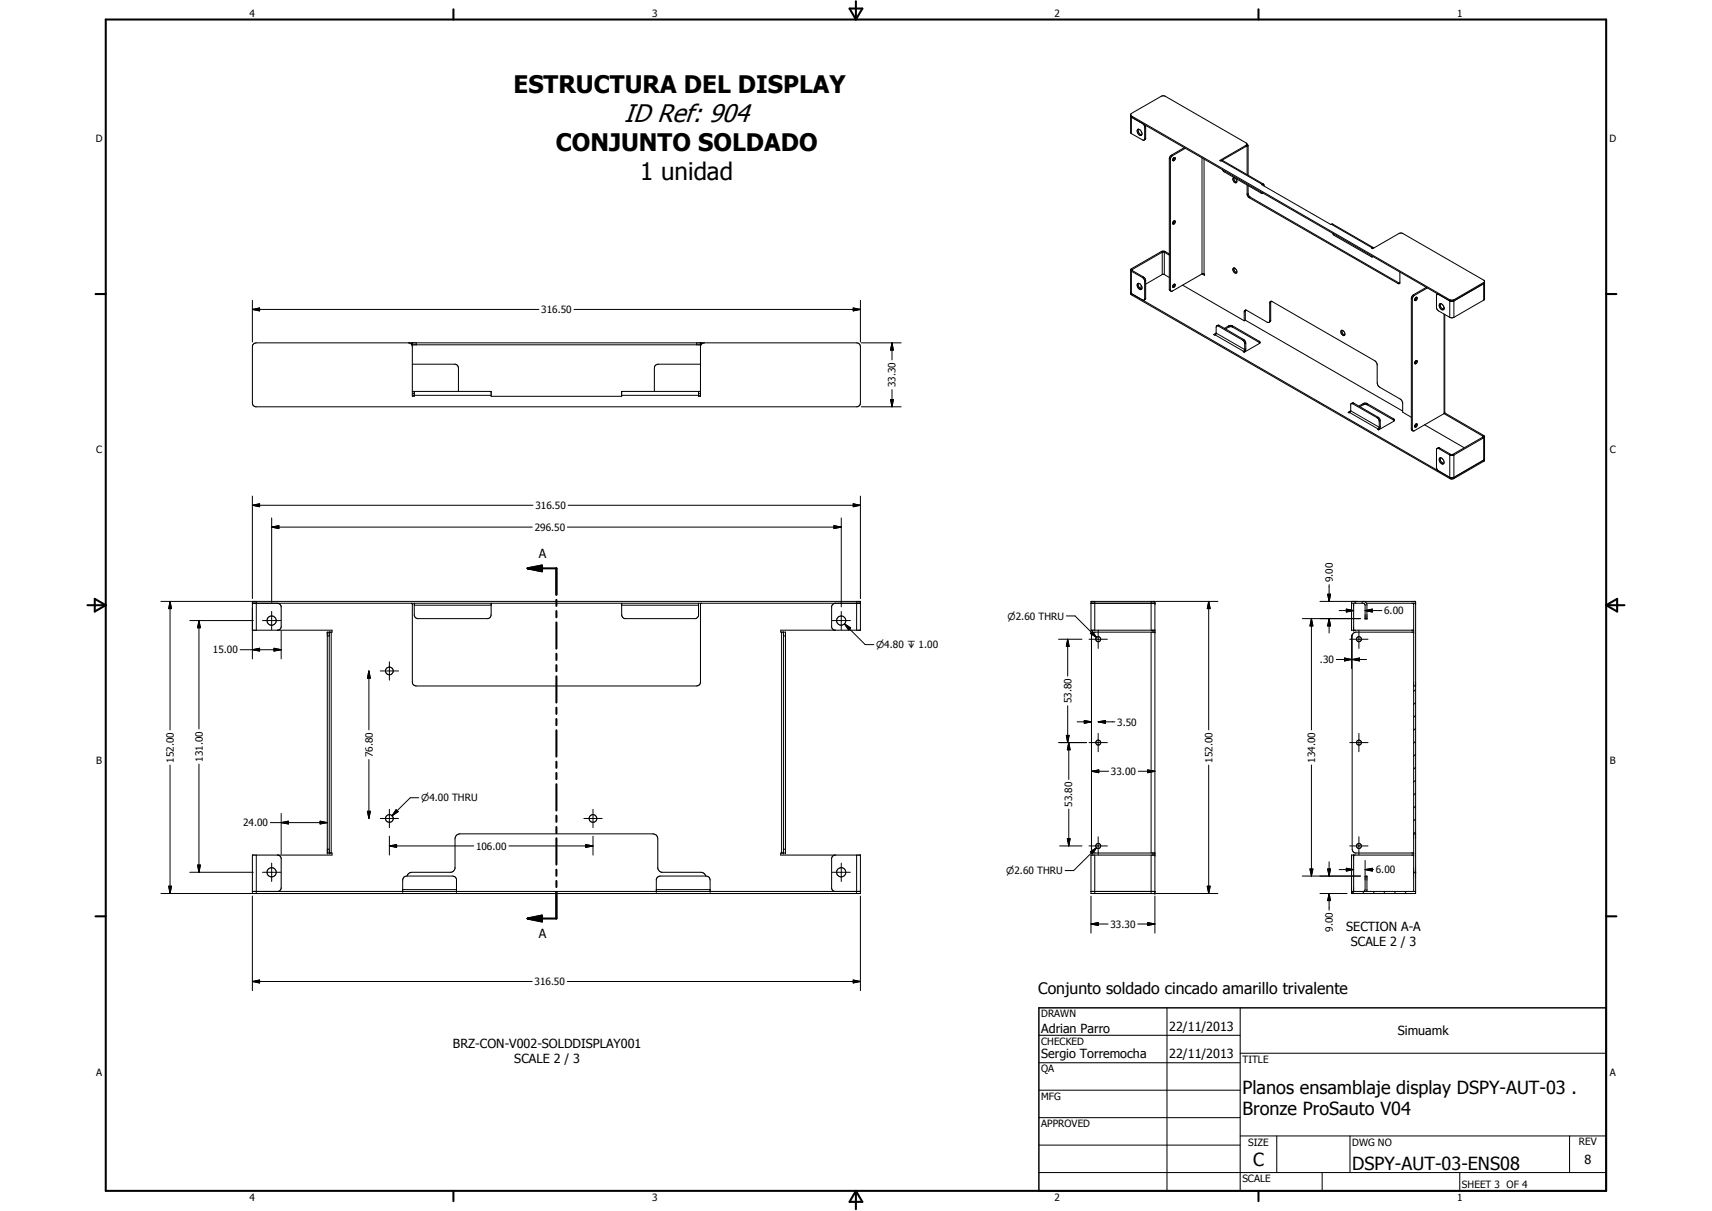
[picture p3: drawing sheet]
<svg xmlns="http://www.w3.org/2000/svg" width="594mm" height="420mm" viewBox="0 0 594 420" stroke-linecap="round" stroke-linejoin="round" font-family="sans-serif">
<g fill="none" stroke="#000" stroke-width=".35">
<path d="M392.3 39.9l.3 .3M392.3 40.3l.3 .3M392.6 46.4l4.4 2.2M392.6 40.6l3.9 2.2 .7 1.3M392.6 40.2v6.2M392.6 46.4l-.3-.4 .2-6.5 10.5-6.1 .8-.2 28.6 16.4 .3 .3v.6l-.3 .3M392.6 40.2l110.5 63.8M392.6 40.6l110.5 63.8M394.8 44.9a1.32 1.32 0 0 1 1.2 .7 1.32 1.32 0 0 1-.1 1.4 1.49 1.49 0 0 1-1.1-2.1zM395 44.8a1.56 1.56 0 0 0 1.2 2M397.2 48.2l-.2 .4M397.2 44.1v4.1"/>
<path d="M397.5 43.4v4.7l-.5 .5M397.5 48l-.3 .2M397.5 43.9l-.3 .2M405.8 55l.3 .2M405.8 55v45.4M406.5 53.8l-.7 1.2M406.5 53.8l.4 .2M406.9 54l-.8 1v45.8l.4 .3 .4-.1 10.2-6M407.3 54.7h.2a.53 .53 0 0 1 .2 .7 .53 .53 0 0 1-.8 .1zM407.5 54.7l-.6 .9M411 51.2l-4.5 2.6M411.3 51.4l-4.4 2.6"/>
<path d="M417.1 54.7v40.3M417.8 55.2v39.8M423.8 55.8l14.1 8.1M423.8 55.8l.5-.1 14.1 8.2M424.3 58.9l.5 .7 12.9 7.5h.4M432.4 50.4l-9.1 5.3 .5 .1M432.4 50.8l-8.6 5M432.4 50.4v.4M432.6 50.5l.2 .3M432.7 50.2l.2 .1M432.7 50l-.3 .4M432.8 50.8v9.8"/>
<path d="M432.9 50.3l.2 10.5M432.9 50.3l-.2 .1M433.1 50.5v.1M433.1 50.6l-.3 .2M407.3 76.7l.2-.1a.53 .53 0 0 1 .2 .8 .53 .53 0 0 1-.8 .1zM407.5 76.6l-.1 .5-.5 .5M428.2 61.6a1.29 1.29 0 0 0 1 1.6M428.3 61.6h-.1a1.05 1.05 0 0 0-.2 1.2 1.05 1.05 0 0 0 1 .6l.2-.7-.5-.8M432.8 64.2v3.3l.6 1.1M433.1 64.4v2.9l.7 1.1M433.1 67.1l-.3 .3M433.4 68.6l51.7 29.7"/>
<path d="M433.8 68.4l51.6 29.8M433.8 68.4l-.4 .2M437.9 63.9l-.1 .2 24.2 13.7M437.9 63.9h.6l.1 .7M438.2 66.9l-.1 .2M438.2 67l-.1 .1M462 77.8h.5l14.1 8.1M462 77.8l14.1 8.2M392.3 93.8l.3 .3M392.6 94.1l3.9 2.2M392.6 94.1v8.2M392.6 93.3l-.3 .3v8.4l.3 .3"/>
<path d="M392.6 93.3l.4 .2M393 93.9l3.8 2.2M393 93.9l-.4 .2M393 93.5v.4M395 98.3a1.51 1.51 0 0 0 1.2 2M395 98.3a1.64 1.64 0 0 1 1.2 1.9M395 98.3a1.22 1.22 0 0 0-.2 1.4 1.22 1.22 0 0 0 1.3 .7l.1-.2M396.2 99.4l-.8 .4M396.5 96.3l.5 .5 .2 .8M396.8 96.1l.7 1.1v6.4l-.5 .5M396.8 96.1l-.3 .2M397.2 97.6v6.1"/>
<path d="M397.5 97.4l-.3 .2M403 87.3l-10.4 6M403 87.3l.3 .2M403 87.3h1.4M403.3 87.5l-10.3 6M403.3 95.2l-5.8 3.4M403.3 87.5v7.7M403.3 87.5h.7M403.3 95.2h.7M404 87.5l1.8 1M404 95.2l1.8 1.1M404 87.5v7.7"/>
<path d="M404.4 87.3l1.4 .8M404.4 87.3l-.4 .2M407.2 98.8l.4-.2a.63 .63 0 0 1 .1 .7 .63 .63 0 0 1-.8 .3zM407.5 98.6l-.1 .5-.5 .4M410.4 98.9l21.3 12.4M417.1 95l.9 .5-.2-.5M417.1 95h.7M427.9 93.1a1 1 0 0 1 1.1 .5 1 1 0 0 1-.1 1.2 1.27 1.27 0 0 1-1-1.7zM428.2 93a1.35 1.35 0 0 0 1 1.6M462.4 80.9l.6 .8 12.9 7.4h.4M476.1 86l-.2 .1 .4 .2 9.3-5.4h1.1l28.3 16.4 .1 6.4-.3 .4M476.1 86v.2"/>
<path d="M476.4 89l-.1 .1M476.4 89l-.2 .1M476.6 85.9l.1 .1M476.6 85.9l-.5 .1M485.4 98.2l.3 .1M485.4 98.2l-.3 .1M485.7 98.3h-.6M485.8 94.4l-.1 3.9M495 99.7l-4.5 2.6M495.3 99.9l-4.5 2.6M514.8 98v6.1M514.8 98l-10.3 6"/>
<path d="M515.1 98l-.3 .4-10.3 6h-1.4M515.1 97.7l-.3 .3M87.6 107.4l2.5-.6v1.1zM87.6 104.2v14.5M87.6 107.4h99.4M88.2 119.2l.7-.2h208.4l.9 .3 .4 1v19.5l-.2 .8-.9 .5h-208.9l-.8-.5-.2-.8v-19.5zM141.8 119l.9 .3 .4 1v17.2h.7v-1.7M142.7 119v.4M142.9 119.6h100.3M143.1 119v.6M144.4 119v.6M199.2 107.4h99.4"/>
<path d="M241.8 119v.6M243.1 119v.6M243.4 119v.4M244.4 119l-.7 .2-.6 1.1v17.2h-.7v-1.7M296.1 106.8l2.5 .6-2.5 .5zM298.6 104.2v14.5M298.9 119h13.8M309.5 119l.5 2.5h-1zM309.5 119v5.9M392.3 101.6l110.8 64.1M392.6 102.3l110.5 63.7M397.2 103.7l-.2 .5-.5-.1"/>
<path d="M397.5 103.5l-.3 .2M405.8 100.4l.6 .6M405.8 100.4l.3 .2M421.7 116.2l-.6-.1 .9-.5 9.9 5.7 .4-.2M421.7 116.2l9.9 5.7M422.7 113.1l-.6 .1-.1 2.5-.3 .5M422.7 113.1l8.5 4.9M423.1 112.9l-.9 .2M423.1 112.9l-.4 .2M423.1 112.9l8.5 4.9M426.3 113.1h1.4M426.3 113.1v.4"/>
<path d="M426.3 113.5h1.4M426.3 113.1l-1.5 .9M426.3 113.5l-1.1 .7M427.7 113.1v.4M427.7 113.5l9.3 5.3M427.7 113.1l9.3 5.3M431.2 118l.7 1v2.4l-.3 .5M431.6 117.8l.7 1.2M431.6 117.8l-.4 .2M431.7 108.2v3.1M432.1 108l-.4 .2M432.1 111.1l-.4 .2"/>
<path d="M432.1 111.1l54.6 31.5M432.3 107.6l-.2 3.5M432.3 107.6l7.6 4.3 .4-.1M432.3 107.6l-.4 .1-.2 .5M432.3 119l-.4 .3M432.3 119v2.1M437 118.4l.3 .3-.2 .4-5.4 3.1M437 118.4v.4M437 118.8l.2 .2M440.6 105.2v6.3l-.3 .3M440.9 104.9v6.4l-.6 .5M440.9 111.1l-.3 .2"/>
<path d="M440.9 104.9l-.3 .3M441 104.5l36.2 20.8 .7 1.2v6.3l.4 1.1 7.9 4.8 .5 1v3.3l3 1.8M441 104.5l-.4 .7M441.1 104.5l-.2 .4M465.4 114.7a1.01 1.01 0 0 1 1.1 .6 1.01 1.01 0 0 1-.2 1.2 1.27 1.27 0 0 1-.9-1.8zM465.7 114.6a1.31 1.31 0 0 0 .9 1.6M489.7 103.5l.4 .2M489.7 103.5v45.3M490.1 103.7v45.3M490.5 102.3l-.8 1.2M490.5 102.3l.3 .2M490.8 102.5l-.7 1.2"/>
<path d="M491.4 103.1v.5l-.5 .5M491.4 103.1l-.5 .9M491.4 103.1a.63 .63 0 0 1 .3 .8 .63 .63 0 0 1-.7 .4l-.1-.3M498.9 102l-.2 .1M499.9 105.3a1.17 1.17 0 0 0-.3 1.5 1.17 1.17 0 0 0 1.4 .5M499.9 105.3a1.51 1.51 0 0 0 1.1 2M499.9 105.3l.6 .3 .6 1.1M501.1 106.6v.6M501.1 109v34.5M501.1 107.1l-.1 .2M501.3 109.1v34.2M503.1 104.4l-3.9-2.2h-.6l-.1 4.4 .2 .8 4.4 2.7"/>
<path d="M503.1 104v6.1M503.1 110.1h1.4M503.1 104h1.4M504.5 104v6.1M514.8 104.1l-10.3 6M143.1 135.8h27.3v1.7h45.3v-1.7h27.4M143.1 137.2h27.3M143.1 126.4h15.2l.6 .6 .2 .7v8.1M143.1 136.5h.7M215.7 137.2h27.4M242.4 136.5h.7M243.1 126.4h-15l-.4 .2-.6 1.1v8.1"/>
<path d="M309 138.6h1l-.5 2.5zM309.5 135.2v5.9M431.6 121.9l-.2 .1 .3 .2M431.6 121.9v.2M432.3 121.1l-.6 1.1M469.8 139.9l-.9 .1M469.8 139.9l-.4 .2M469.8 139.9l8.4 4.9M491.1 125.3a.38 .38 0 0 1 .6-.1 .38 .38 0 0 1 0 .6 .43 .43 0 0 1-.6 .4 .43 .43 0 0 1 0-.7zM491.4 125.1l-.1 .6-.4 .3M298.9 141.1h13.8M468.3 143.1l-.5-.1 .9-.5 9.9 5.8"/>
<path d="M468.3 143.1l9.9 5.7M469.4 140.1l-.7 .1v2.5l-.4 .4M469.4 140.1l8.5 4.8M473 140h1.4M473 140v.5M473 140.5l.6-.2 .8 .2M473 140l-1.5 .9M473 140.5l-1.1 .6M474.4 140v.5M474.4 140.5l9.2 5.3M474.4 140l9.2 5.3M477.9 144.9l.7 1.3"/>
<path d="M478.2 144.8l.8 1.2M478.2 144.8l-.3 .1M478.2 148.8l-.1 .2 .3 .1M478.2 148.8v.3M478.6 148.3l-.4 .5M478.6 146.2v2.1M479 146l-.4 .2M479 148l-.4 .3M479 148l-.6 1.1M479 146v2M483.6 145.3l.3 .4-.3 .5-5.2 2.9M483.6 145.3v.5"/>
<path d="M483.6 145.8l.3 .2M489.7 148.8l.4 .2M489.7 148.8l.6 .7M491.1 147.3l.6-.2a.71 .71 0 0 1 0 .7 .71 .71 0 0 1-.7 .4zM491.4 147.1l-.1 .6-.4 .3M494.4 147.4l13.7 8M499.2 155.6h-.6l-.1 .4 .1 6.6 .5 .7 4 2.4M499.2 155.6l3.9 2.3M499.6 158.9a1.29 1.29 0 0 1 1.3 .7 1.29 1.29 0 0 1-.1 1.4 1.49 1.49 0 0 1-1.2-2.1zM499.6 155.4l-.5-.1-.4 .3M499.6 155.4l-.4 .2M499.6 155.4l3.8 2.2"/>
<path d="M499.9 158.8l-.2 .4a1.72 1.72 0 0 0 1.3 1.6M501.1 143.5l13.4 7.8M501.1 143.5l-10.4 6h-.4l-.2-.5M501.3 143.3l13.5 7.8M501.3 143.3l-.2 .2M503.1 157.9v8.1M503.1 157.9h1.4M503.4 157.6l-.3 .3M503.4 157.6h.7M504.1 157.6l.4 .3M504.5 157.9v8.1M514.5 151.7l-10.4 5.9"/>
<path d="M514.5 151.7l.3 .2M514.5 151.3v.4M514.8 151.9l-10.3 6M514.8 151.9v8.2M514.8 151.1l.3 .3v8.2l-.3 .5M514.8 151.1l-.3 .2M515.1 159.3l-.3 .3-10.3 6.1h-1.4M515.1 151.6l-.3 .3M87.6 175.3l2.5-.5v1zM87.6 172.1v35.6M87.6 175.3h97.3M94.3 179.7v29.3"/>
<path d="M197.1 175.3h101.5M291.9 179.7v30.9M296.1 174.8l2.5 .5-2.5 .5zM298.6 172.1v35.6M503.1 166h1.4M514.8 160.1l-10.3 5.9M94.3 182.9l2.5-.5v1zM94.3 182.9h90.4M196.9 182.9h95M289.4 182.4l2.5 .5-2.5 .5zM55.8 208.7h31.5M59 208.7l.5 2.5h-1z"/>
<path d="M59 208.7v44.5M65.9 215.3h22M69 215.3l.5 2.5h-.9zM69 215.3v37.6M87.6 218.7h27.6v.6h-1.6v76.7h1.6v.7h-27.6v13.3h211v-13.3h-27.7v-.7h1.7v-76.7h-1.7v-.6h27.7v-10h-211v19.9M87.6 209.3h211M88.9 208.7v10M91.1 215.3h6.3M94.3 212.1v6.4M96.3 209.3l.7 .2 .6 .9v7.2l-.6 .8-.7 .3M97.6 218.9v9.7M114.3 219.3v76.7"/>
<path d="M114.9 219.3v76.7M142.7 209.3l.4 .4v26.9l.2 .8 1.1 .6h97.6l.7-.4 .4-1v-26.9l.3-.4M143.8 209.3v4.3l.3 .6 .7 .4h24.5l.7-.4 .4-.6v-4.3M143.8 210h26.6M215.7 209.3l.1 4.3 .3 .6 .7 .4h24.5l.5-.2 .6-.8v-4.3M215.7 210h26.7M271.2 219.3v76.7M271.9 219.3v76.7M288.7 215.3h6.4M289.9 209.3l-.9 .4-.4 .7v7.2l.4 .7 .9 .4M291.9 212.1v6.4M293 216.5l2.2 1.3-.7 .8z"/>
<path d="M293 216.5l7.2 7.1h3M297.3 208.7v10M370 213.7h3l7.5 7.4M378.4 219.8l.7-.7 1.4 2zM378.6 209.3h22.2M379.9 208.7v10M381.1 218.6v6.4M399.5 208.7v10M399.5 219.3v76.7M400.1 218.7v.6M400.8 219.3h-20.9l-.9 .6-.3 .7 .1 74.3 .6 .9 .5 .2h20.9M400.8 218.7h-22.2v-10h22.2v101.3h-22.2v-13.3h22.2"/>
<path d="M401 208.7h21.6M419.4 208.7l.5 2.5h-1zM419.4 208.7v44.5M451.9 214.6h20.2M455.1 214.6l.5 2.6h-1zM455.1 214.6v38.6M458 208.7h33.2v101.3M460.7 206.2h1l-.5 2.5zM461.2 214.6l.5 2.6h-1zM461.2 202.9v5.8M461.2 214.6v5M464.7 211.8h5"/>
<path d="M467.2 211.3l2.5 .5-2.5 .5zM469 208.7v10h21.6M469.7 209.3v9.4M469.9 208.7l.6 .6M471.5 218.6v6.4M472.7 208.7v.6M473.3 208.7l.5 .2 .5 .8v4.9h-.6v-4.6l-.2-.5-.5-.2h-4M473.7 211.8l2.5-.5v1zM473.7 211.8h5.8M474.2 209.3h17M490.6 219.3h-20.3l-.8 .6-.3 .7 .1 74.3 .2 .5 .8 .6h20.3M490.6 209.3v100"/>
<path d="M83.3 225.4h14.3M87.6 225.4l2.5-.5v1zM95.1 224.9l2.5 .5-2.5 .5zM113.6 220.6h.7M128 232.8l.5 2.5h-1zM128 232.8v20.4M131.9 232.8h6.4M135.1 229.6v6.4M271.9 220.6h.7M367.3 221.8h8.1M370.5 221.8l.5 2.5h-1zM370.5 221.8v12.8"/>
<path d="M377.9 221.8h6.4M463.7 228.8h5.3M466.5 228.3l2.5 .5-2.5 .5zM468.4 221.8h6.3M469 220.3v1.4M469 221.9v10.1M469.2 228.8l2.6-.5v1zM469.2 228.8h5M490.6 238h.6M491.2 239.2l-.6 .7M367.3 257.6h9.8M370 255.1h1l-.5 2.5z"/>
<path d="M370.5 244.9v12.7M370.9 257.6l.4 2.5h-.9zM370.9 257.6v12.8M373.8 250.4h4.9M376.3 250l2.4 .4-2.4 .6zM377.9 257.6h6.4M381.1 250.4l2.5-.4v1zM381.1 254.5v6.3M381.1 250.4h5.8M468.4 257.6h6.3M471.5 254.5v6.3M491.2 257.2l-.6 .7"/>
<path d="M491.2 252.7l-.6 .7M491.2 248.2l-.6 .7M491.2 243.7l-.6 .7M59 265.4v44.6M69 265.1v37.5M128 263.5v20.5M145.3 276.8h-2.9l-6.3 6.2M378.7 267.6l2.6-.5v1zM378.7 267.6h6M395 267.6h5.8M398.3 267.1l2.5 .5-2.5 .5zM419.4 265.4v44.6"/>
<path d="M455.1 265.4v38.6M491.2 279.7l-.6 .6M491.2 275.2l-.6 .6M491.2 270.7l-.6 .6M491.2 266.2l-.6 .6M491.2 261.7l-.6 .6M88.9 296.7v13.3M93.8 285.4h19.8M94.3 299.5v6.3M96.5 296.7l.9 .5 .2 .5v10.5l-.6 .9-.5 .2M97.6 285.4l2.5-.5v1zM97.6 282.2v14.2"/>
<path d="M111.1 284.9l2.5 .5-2.5 .5zM113.6 294.6h.7M127.5 281.5h1l-.5 2.5zM131.9 284h6.4M135.1 293.5l2.5-.5v1zM135.1 293.5h29.3M135.1 280.8v6.3M135.1 290.1v6.6M137.4 280.9l.8 .7-2.1 1.4zM176.6 293.5h29.2M202.6 284h6.4M203.3 293l2.5 .5-2.5 .5z"/>
<path d="M205.8 280.8v6.3M205.8 290.1v6.6M271.9 294.6h.7M289.6 296.7l-.6 .4-.4 .6v10.5l.6 .9 .4 .2M291.9 299.5v6.3M297.3 296.7v13.3M367.7 293.5h7.7M370.4 291h.9l-.4 2.5zM370.9 280.7v12.8M377.9 293.5h6.4M378.4 295.5l2.1-1.4-1.4 2.1zM379.9 296.7v13.3"/>
<path d="M380.5 294.1l-7.9 7.9h-3M381.1 290.3v6.4M399.5 296.7v13.3M400.1 296v.7M461.2 299v5M468.4 293.5h6.3M469.7 296.7v12.6M471.5 290.3v6.4M473.7 298.5v5.2M490.6 296.7h-21.6v13.3h22.2M491.2 288.6l-.6 .7h.6M491.2 284.1l-.6 .7"/>
<path d="M55.8 310h31.5M58.5 307.5h1l-.5 2.5zM65.9 302.6h22M68.6 300.1h.9l-.5 2.5zM87.6 309.3h211M87.6 310.9v32.8M91.1 302.6h6.3M139.7 309.3l.1-4.2 .3-.7 1-.4h16.2l.7 .4 .4 .7v4.2M139.7 308.7h18.7M141.3 304l.6-1 1-.4h13.6l.8-.3 .6-1v-10.3a1.73 1.73 0 0 1 1.7-1.7h67.3l.8 .4 .5 1 .1 10.6 .5 1 .8 .3h13.6l1.1 .4 .6 1M227.7 309.3v-4.2l.4-.7 .7-.4h16.3a1.37 1.37 0 0 1 1.3 1.3v4M227.7 308.7h18.7"/>
<path d="M288.7 302.6h6.4M298.6 310.9v32.8M378.6 309.3h22.2M378.6 310.9v12.9M400.8 310.9v12.9M401 310h21.6M418.9 307.5h1l-.5 2.5zM451.9 304h20.2M454.6 301.5h1l-.5 2.5zM458 310h9.4M460.7 301.5h1l-.5 2.5zM461.2 310l.5 2.5h-1z"/>
<path d="M461.2 310v5.8M464.7 301.7h5M467.2 301.2l2.5 .5-2.5 .5zM469 309.3h22.2M469.6 309.3l-.4 .7M473.2 309.3l.5-.6v-4.7h.6l-.1 5.3M473.3 309.3l-.4 .7M473.7 301.7l2.5-.5v1zM473.7 301.7h2.9M476.9 309.3l-.4 .7M480.6 309.3l-.4 .7M484.2 309.3l-.3 .7"/>
<path d="M487.9 309.3l-.4 .7M490.6 302.6h.6M491.2 309.9v.1M378.6 320.6l2.5-.5v1zM378.6 320.6h5.9M394.8 320.6h6M398.3 320.1l2.5 .5-2.5 .5zM87.6 340.5l2.5-.5v1zM87.6 340.5h97.1M196.8 340.5h101.8M296.1 340l2.5 .5-2.5 .5zM360.5 359.2h69.9"/>
<path d="M405 349.7v63.5M430.4 349.7v63.5M360.5 368.7h69.9M360.5 378.2h69.9M430.4 365.4h127M360.5 387.8h69.9M360.5 397.3h69.9M430.4 394.1h127M443.1 394.1v12.7M468.5 394.1v12.7M544.7 394.1v12.7M360.5 406.8h196.9"/>
<path d="M458.8 406.8v6.4M506.6 406.8v6.4"/>
<circle cx="94.2" cy="215.3" r="1.61"/>
<circle cx="291.9" cy="215.3" r="1.6"/>
<circle cx="135.1" cy="232.8" r="1.34"/>
<circle cx="381.1" cy="221.8" r=".88"/>
<circle cx="471.6" cy="221.8" r=".88"/>
<circle cx="381.1" cy="257.7" r=".86"/>
<circle cx="471.6" cy="257.7" r=".86"/>
<circle cx="135.1" cy="284" r="1.32"/>
<circle cx="205.8" cy="284" r="1.34"/>
<circle cx="381.1" cy="293.5" r=".87"/>
<circle cx="471.6" cy="293.5" r=".88"/>
<circle cx="94.2" cy="302.6" r="1.6"/>
<circle cx="291.9" cy="302.6" r="1.61"/>
</g>
<g fill="#000">
<circle cx="113.6" cy="219.3" r=".18"/>
<circle cx="114.3" cy="219.3" r=".18"/>
<circle cx="271.9" cy="219.3" r=".18"/>
<circle cx="272.6" cy="219.3" r=".18"/>
<circle cx="400.8" cy="208.7" r=".18"/>
<circle cx="400.8" cy="218.7" r=".18"/>
<circle cx="400.8" cy="209.3" r=".18"/>
<circle cx="400.8" cy="219.3" r=".18"/>
<circle cx="469.7" cy="218.7" r=".18"/>
<circle cx="473.7" cy="214.6" r=".18"/>
<circle cx="474.3" cy="214.6" r=".18"/>
<circle cx="490.6" cy="218.7" r=".18"/>
<circle cx="490.6" cy="219.3" r=".18"/>
<circle cx="113.6" cy="296" r=".18"/>
<circle cx="114.3" cy="296" r=".18"/>
<circle cx="271.9" cy="296" r=".18"/>
<circle cx="272.6" cy="296" r=".18"/>
<circle cx="400.8" cy="296.7" r=".18"/>
<circle cx="400.8" cy="296" r=".18"/>
<circle cx="469" cy="296.7" r=".18"/>
<circle cx="469.7" cy="296.7" r=".18"/>
<circle cx="490.6" cy="296.7" r=".18"/>
<circle cx="490.6" cy="296" r=".18"/>
<circle cx="139.7" cy="309.3" r=".18"/>
<circle cx="158.4" cy="309.3" r=".18"/>
<circle cx="227.7" cy="309.3" r=".18"/>
<circle cx="246.4" cy="309.3" r=".18"/>
<circle cx="400.8" cy="309.3" r=".18"/>
<circle cx="400.8" cy="310" r=".18"/>
<circle cx="469" cy="309.3" r=".18"/>
<circle cx="469.7" cy="309.3" r=".18"/>
<circle cx="490.6" cy="302.6" r=".18"/>
<circle cx="491.2" cy="302.6" r=".18"/>
</g>
<g fill="none" stroke="#000" stroke-width=".71">
<path d="M36.7 6.8h520.7v406.4h-520.7zM157.3 3.2v3.6M294.8 3h4.4l-2.2 3.8zM297 .4v6.4M436.7 3.2v3.6M33.1 102h3.6M557.4 102h3.5M183.1 197.2l5-1v2zM183.1 197.2h10v9.1M30.3 210h6.4M32.9 207.8l3.8 2.2-3.8 2.2zM193.1 208.1v2.1"/>
<path d="M193.1 212v2.2M193.1 215.9v9.1M557.4 210h6.3M557.4 210l3.8-2.2v4.4zM193.1 226.8v2.2M193.1 230.8v2.1M193.1 234.7v9.1M193.1 245.5v2.2M193.1 249.5v2.1M193.1 253.4v9.1M193.1 264.3v2.1M193.1 268.2v2.1"/>
<path d="M193.1 272.1v9.1M193.1 283v2.2M193.1 286.9v2.2M193.1 290.8v9.2M33.1 317.9h3.6M183.1 318.7l5-1v2zM193.1 301.8v2.1M193.1 305.6v2.2M193.1 309.5v9.2h-10M557.4 317.9h3.5M157.3 413.2v3.5M297 413.2v6.3"/>
<path d="M297 413.2l2.2 3.8h-4.4zM436.7 413.2v3.5"/>
</g>
<path d="M360.5 349.7h196.9v63.5h-196.9z" fill="none" stroke="#000" stroke-width=".51"/>
<g fill="#000">
<path d="M87.6 107.4l2.5-.6v1.1zM296.1 106.8l2.5 .6-2.5 .5zM309 138.6h1l-.5 2.5zM309.5 119l.5 2.5h-1zM87.6 175.3l2.5-.5v1zM296.1 174.8l2.5 .5-2.5 .5zM94.3 182.9l2.5-.5v1zM183.1 197.2l5-1v2zM289.4 182.4l2.5 .5-2.5 .5zM59 208.7l.5 2.5h-1zM69 215.3l.5 2.5h-.9zM293 216.5l2.2 1.3-.7 .8z"/>
<path d="M378.4 219.8l.7-.7 1.4 2zM419.4 208.7l.5 2.5h-1zM455.1 214.6l.5 2.6h-1zM460.7 206.2h1l-.5 2.5zM461.2 214.6l.5 2.6h-1zM467.2 211.3l2.5 .5-2.5 .5zM473.7 211.8l2.5-.5v1zM87.6 225.4l2.5-.5v1zM95.1 224.9l2.5 .5-2.5 .5zM128 232.8l.5 2.5h-1zM370.5 221.8l.5 2.5h-1zM466.5 228.3l2.5 .5-2.5 .5z"/>
<path d="M469.2 228.8l2.6-.5v1zM370 255.1h1l-.5 2.5zM376.3 250l2.4 .4-2.4 .6zM381.1 250.4l2.5-.4v1zM370.9 257.6l.4 2.5h-.9zM378.7 267.6l2.6-.5v1zM398.3 267.1l2.5 .5-2.5 .5zM97.6 285.4l2.5-.5v1zM111.1 284.9l2.5 .5-2.5 .5zM127.5 281.5h1l-.5 2.5zM137.4 280.9l.8 .7-2.1 1.4zM135.1 293.5l2.5-.5v1z"/>
<path d="M203.3 293l2.5 .5-2.5 .5zM370.4 291h.9l-.4 2.5zM378.4 295.5l2.1-1.4-1.4 2.1zM58.5 307.5h1l-.5 2.5zM68.6 300.1h.9l-.5 2.5zM183.1 318.7l5-1v2zM418.9 307.5h1l-.5 2.5zM454.6 301.5h1l-.5 2.5zM460.7 301.5h1l-.5 2.5zM461.2 310l.5 2.5h-1zM467.2 301.2l2.5 .5-2.5 .5zM473.7 301.7l2.5-.5v1z"/>
<path d="M378.6 320.6l2.5-.5v1zM398.3 320.1l2.5 .5-2.5 .5zM87.6 340.5l2.5-.5v1zM296.1 340l2.5 .5-2.5 .5z"/>
</g>
<text font-size="8.9" x="216.6" y="42.4">ID Ref: 904</text>
<g font-size="8.4">
<text x="178.2" y="32.3">ESTRUCTURA DEL DISPLAY</text>
<text x="192.8" y="52.4">CONJUNTO SOLDADO</text>
<text x="222.2" y="62.5">1 unidad</text>
</g>
<g font-size="6.3">
<text x="431.1" y="379.4">Planos ensamblaje display DSPY-AUT-03 .</text>
<text x="431.1" y="386.9">Bronze ProSauto V04</text>
<text x="434.8" y="404.7">C</text>
<text x="469.2" y="405.9">DSPY-AUT-03-ENS08</text>
</g>
<text font-size="5.5" x="360.2" y="344.8">Conjunto soldado cincado amarillo trivalente</text>
<g font-size="4.4">
<text x="187" y="193.7">A</text>
<text x="467.2" y="323">SECTION A-A</text>
<text x="187" y="325.4">A</text>
<text x="468.7" y="328.2">SCALE 2 / 3</text>
<text x="361.3" y="358.4">Adrian Parro</text>
<text x="405.7" y="357.7">22/11/2013</text>
<text x="485" y="359.2">Simuamk</text>
<text x="157.2" y="363.8">BRZ-CON-V002-SOLDDISPLAY001</text>
<text x="178.5" y="369">SCALE 2 / 3</text>
<text x="361.3" y="367.1">Sergio Torremocha</text>
<text x="405.7" y="367.2">22/11/2013</text>
<text x="549.8" y="403.9">8</text>
</g>
<g font-size="3.5">
<text x="86.6" y="5.8">4</text>
<text x="226.3" y="5.8">3</text>
<text x="365.9" y="5.8">2</text>
<text x="505.6" y="5.8">1</text>
<text x="33.3" y="49.4">D</text>
<text x="558.5" y="49.4">D</text>
<text x="187.8" y="108.6">316.50</text>
<text x="310.8" y="134.4" transform="rotate(-90 310.8 134.4)">33.30</text>
<text x="33.4" y="157.3">C</text>
<text x="558.6" y="157.3">C</text>
<text x="185.8" y="176.6">316.50</text>
<text x="185.5" y="184.2">296.50</text>
<text x="462.5" y="202.1" transform="rotate(-90 462.5 202.1)">9.00</text>
<text x="480.3" y="213.1">6.00</text>
<text x="73.8" y="226.7">15.00</text>
<text x="458" y="230.1">.30</text>
<text x="371.8" y="244.1" transform="rotate(-90 371.8 244.1)">53.80</text>
<text x="387.7" y="251.8">3.50</text>
<text x="129.3" y="262.7" transform="rotate(-90 129.3 262.7)">76.80</text>
<text x="33.4" y="265.2">B</text>
<text x="60.3" y="264.6" transform="rotate(-90 60.3 264.6)">152.00</text>
<text x="70.4" y="264.3" transform="rotate(-90 70.4 264.3)">131.00</text>
<text x="385.5" y="268.9">33.00</text>
<text x="420.7" y="264.6" transform="rotate(-90 420.7 264.6)">152.00</text>
<text x="456.4" y="264.6" transform="rotate(-90 456.4 264.6)">134.00</text>
<text x="558.6" y="265.2">B</text>
<text x="372.1" y="280" transform="rotate(-90 372.1 280)">53.80</text>
<text x="84.4" y="286.7">24.00</text>
<text x="165.2" y="294.8">106.00</text>
<text x="477.4" y="303">6.00</text>
<text x="385.3" y="321.9">33.30</text>
<text x="462.5" y="323.4" transform="rotate(-90 462.5 323.4)">9.00</text>
<text x="185.5" y="341.8">316.50</text>
<text x="361.3" y="353">DRAWN</text>
<text x="361.3" y="362.5">CHECKED</text>
<text x="431.1" y="368.7">TITLE</text>
<text x="33.4" y="373.2">A</text>
<text x="361.3" y="372.1">QA</text>
<text x="558.6" y="373.2">A</text>
<text x="361.3" y="381.6">MFG</text>
<text x="361.3" y="391.1">APPROVED</text>
<text x="433.1" y="397.5">SIZE</text>
<text x="469.2" y="397.5">DWG NO</text>
<text x="547.9" y="397.4">REV</text>
<text x="431.1" y="410.2">SCALE</text>
<text x="507.3" y="412.3">SHEET 3 OF 4</text>
<text x="86.6" y="416.7">4</text>
<text x="226.3" y="416.7">3</text>
<text x="365.9" y="416.7">2</text>
<text x="505.6" y="416.7">1</text>
</g>
<g font-size="3.3">
<text x="349.7" y="215">n2.60 THRU</text>
<text x="304" y="224.9">n4.80 x 1.00</text>
<text x="146.2" y="278">n4.00 THRU</text>
<text x="349.2" y="303.3">n2.60 THRU</text>
</g>
</svg>
